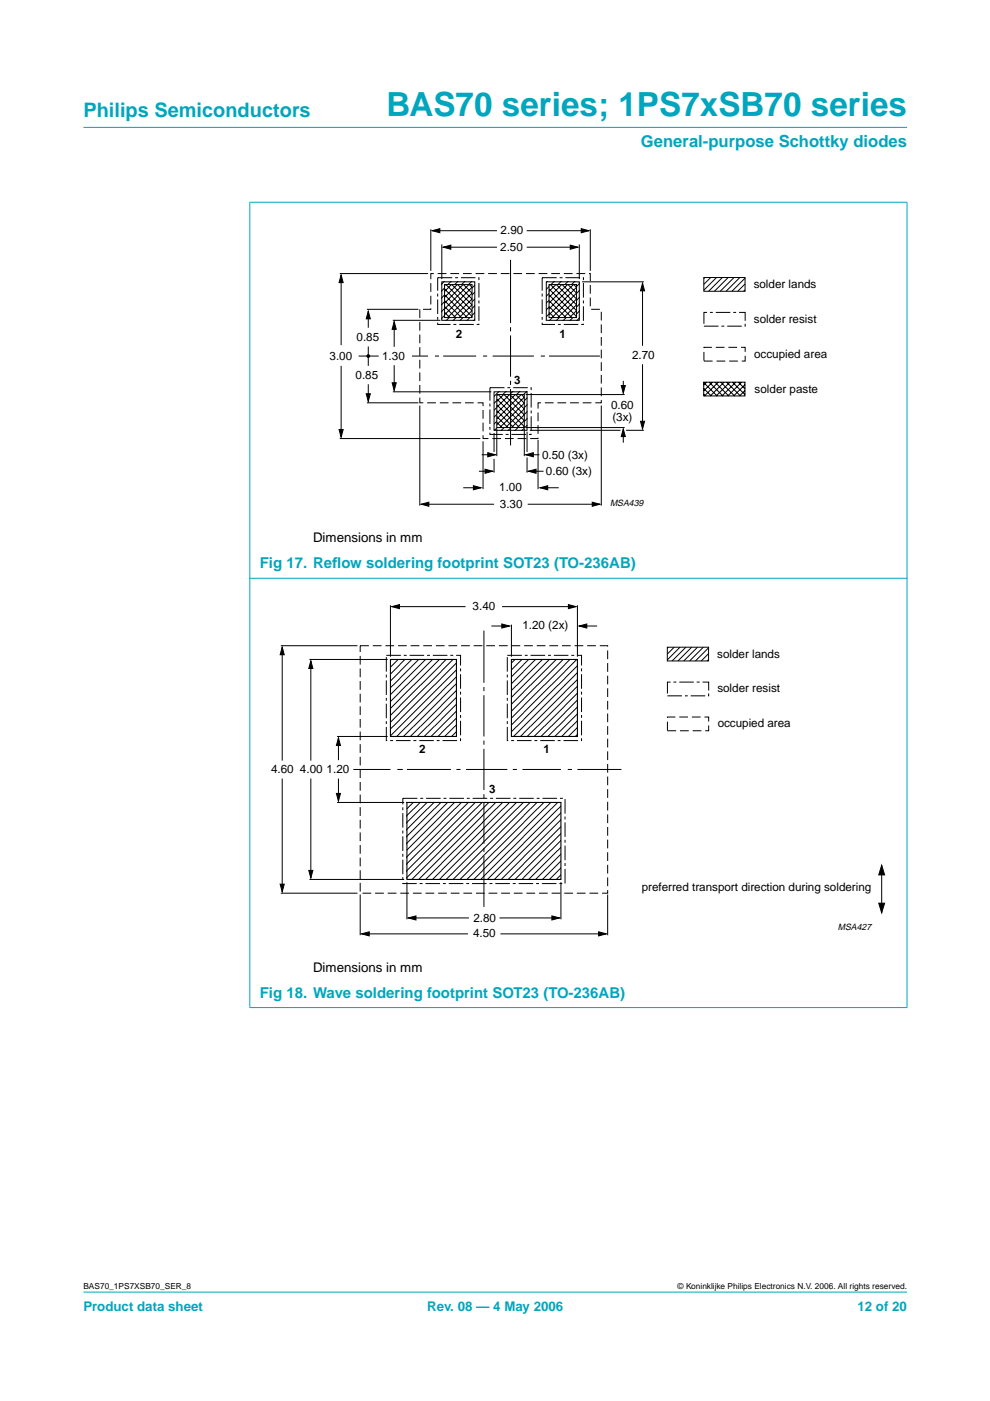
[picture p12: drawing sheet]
<svg xmlns="http://www.w3.org/2000/svg" width="210mm" height="297mm" viewBox="0 0 210 297" stroke-linecap="round" stroke-linejoin="round" font-family="sans-serif">
<g fill="#00a6bd" stroke="#00a6bd" stroke-width=".21">
<path d="M17.7 273.9h174.6z"/>
<path d="M17.7 27h174.6z"/>
<path d="M53 42.9v170.7z"/>
<path d="M192.3 42.9v170.7z"/>
<path d="M52.9 42.9h139.5z"/>
<path d="M52.9 122.6h139.5z"/>
<path d="M52.9 213.6h139.5z"/>
</g>
<g fill="none" stroke="#000" stroke-width=".21">
<path d="M72.3 58.3v14.9M93.7 51.8v7.4M94 52.4h11.4M108.2 55.1v13.4M111.7 52.4h10.8M122.8 51.8v7.4M123.4 59.8h13.1M72.3 77.6v15.1M76 75.5h4.3M77.8 65.6h10.9M78.1 66v3.5M83.3 67.9h10.1"/>
<path d="M83.6 68.2v5.3M83.6 77.4v5.4M94 75.5h7M102.4 75.5h.9M104.5 75.5h8.7M108.2 69.4v.8M108.2 71.1v8.8M114.7 75.5h.8M116.4 75.5h10.8M136.2 60v13.3M136.2 77.2v13.7M72 93h29.8"/>
<path d="M77.8 85.4h10.9M78.1 81.5v3.6M83.3 83.1h20.9M101.5 99.9h3M102.4 93.6v10.1M104.7 83.1h7v8.1h-7zM104.7 91.8v4M105.8 83l-1.1 1.1M107.2 83l-2.5 2.6M107.4 90.1l-1.1 1.2M108.2 80.7v.9M108.7 83l-4 4"/>
<path d="M110.2 83l-5.5 5.5M110.4 90.1l-1.2 1.2M111.5 90.7h20.9M111.5 83.7h20.9M111.6 83l-6.9 7M111.7 97v3.2M111.8 90.1l-1.1 1.2M111.8 87.3l-4.1 4M111.8 84.3l-7 7M111.8 85.8l-4.4 4.4M111.8 88.7l-1.4 1.5M112 99.9h3.2"/>
<path d="M114.1 93.3v10.4M132.2 80.7v2.7M132.2 90.9v3M98.2 103.4h3.8M114.5 103.4h4"/>
</g>
<g fill="#000" stroke="#000" stroke-width=".21">
<path d="M72.3 58.3l.5 1.6h-.9zM94 52.4l1.6-.4v.8zM120.9 52l1.6 .4-1.6 .4zM78.1 66l.4 1.6h-.9zM83.6 68.2l.4 1.6h-.9zM136.2 60l.5 1.7h-.9zM71.9 91.1h.9l-.5 1.6zM77.6 83.5h.9l-.4 1.6zM83.1 81.2h.9l-.4 1.6zM102.8 99.5l1.7 .4-1.7 .4zM132.2 90.9l.4 1.7h-.9zM131.7 81.7h.9l-.4 1.7z"/>
<path d="M135.8 89.3h.9l-.5 1.6zM100.4 103l1.6 .4-1.6 .5zM112 99.9l1.7-.4v.8zM114.5 103.4l1.6-.4v.9z"/>
</g>
<path d="M92.8 58.9h8.7v9.9h-8.7zM115 58.9h8.7v9.9h-8.7z" fill="none" stroke="#000" stroke-width=".21" stroke-dasharray="3.1 .6 .6 .6" stroke-linecap="butt"/>
<path d="M105.3 83.7h5.9v7h-5.9z" fill="#fff" stroke="#000" stroke-width=".21"/>
<path d="M103.9 82.2h8.7v9.9h-8.7z" fill="none" stroke="#000" stroke-width=".21" stroke-dasharray="3.1 .6 .6 .6" stroke-linecap="butt"/>
<path d="M91.3 58h33.9v7.6h2.3v19.8h-13.4v7.6h-11.7v-7.6h-13.4v-19.8h2.3z" fill="none" stroke="#000" stroke-width=".21" stroke-dasharray="1.9 .8" stroke-linecap="butt"/>
<g fill="none" stroke="#000" stroke-width=".21">
<path d="M115.8 59.8h7v8.1h-7zM116 59.7l-.2 .2M117.5 59.7l-1.7 1.7M118.9 59.7l-3.1 3.2M120.4 59.7l-4.2 4.2M121.8 59.7l-6 6M116.2 63.9l-.4 .4M119.1 63.9l-3.3 3.3M120.6 66.8l-1.2 1.2M120.6 62.5l-1.5 1.4M122.9 61.6l-6.4 6.4M122.9 60.1l-2.4 2.4"/>
<path d="M122.9 63l-5 5M122.9 67.4l-.6 .6M122.9 65.9l-2.1 2.1M122.9 64.5l-2.4 2.3M105.3 84.6l5.9 5.8-.3 .3M105.3 85.8l4.9 4.9M105.3 87.1l3.6 3.6M105.3 88.3l2.4 2.4M105.3 89.5l1.1 1.2M105.6 83.7l-.3 .2M105.6 83.7l5.6 5.5M106.8 83.7l-1.5 1.4"/>
<path d="M106.9 83.7l4.3 4.3-2.7 2.7M108 83.7l-2.7 2.6M108.1 83.7l3.1 3-4 4M109.3 83.7l-4 3.9M109.3 83.7l1.9 1.8M110.5 83.7l-5.2 5.1M110.6 83.7l.6 .5-5.9 5.9M111.2 85.5l-5.2 5.2M111.2 89.2l-1.5 1.5"/>
</g>
<path d="M116.4 60.3h5.8v7h-5.8z" fill="#fff" stroke="#000" stroke-width=".21"/>
<g fill="none" stroke="#000" stroke-width=".21">
<path d="M93.7 59.8h7v8.1h-7zM94.2 59.7l-.6 .5M95.6 59.7l-2 2M97 59.7l-2.7 2.8M98.5 59.7l-4.9 4.9M100 59.7l-6.4 6.4M94.3 66.8l-.7 .7M94.3 62.5l-.7 .7M97.2 63.9l-2.9 2.9M100.2 63.9l-4.1 4.1M100.7 60.4l-3.5 3.5M100.7 66.2l-1.7 1.8"/>
<path d="M100.7 64.8l-3.2 3.2M100.7 61.9l-6.1 6.1M100.7 67.7l-.2 .3M100.7 63.4l-.5 .5M116.4 61.3l5.8 5.8-.2 .2M116.4 62.5l4.8 4.8M116.4 63.7l3.6 3.6M116.4 65l2.4 2.3M116.4 66.2l1.1 1.1M116.6 60.3l-.2 .3M116.7 60.3l5.5 5.6M117.9 60.3l-1.5 1.5"/>
<path d="M117.9 60.3l4.3 4.3-2.7 2.7M119.1 60.3l-2.7 2.7M119.2 60.3l3 3.1-3.9 3.9M120.3 60.3l-3.9 4M120.4 60.3l1.8 1.9M121.6 60.3l-5.2 5.2M121.7 60.3l.5 .6-5.8 5.8M122.2 62.1l-5.1 5.2M122.2 65.9l-1.4 1.4"/>
</g>
<path d="M94.3 60.3h5.8v7h-5.8z" fill="#fff" stroke="#000" stroke-width=".21"/>
<g fill="none" stroke="#000" stroke-width=".21">
<path d="M72 58h18.8M91.3 48.6v8.8M91.6 48.9h13.8M111.7 48.9h13.2M125.2 48.6v8.8M149.2 58.8h8.8v3h-8.8zM149.4 58.8l-.2 .3M150.7 58.8l-1.5 1.5M151.9 58.8l-2.7 2.7M153.2 58.8l-3 3M154.4 58.8l-2.9 3M155.6 58.8l-2.9 3"/>
<path d="M156.9 58.8l-2.9 3M158 59l-2.8 2.8M78.1 73.5v4.1M87.3 75.5h3.5M92.2 75.5h.9M94.3 61.3l5.8 5.8-.3 .2M94.3 62.5l4.8 4.8M94.3 63.7l3.5 3.6M94.3 65l2.3 2.3M94.3 66.2l1.1 1.1M94.5 60.3l-.2 .3M94.6 60.3l5.5 5.6"/>
<path d="M95.7 60.3l-1.4 1.5M95.8 60.3l4.3 4.3-2.7 2.7M96.9 60.3l-2.6 2.7M97 60.3l3.1 3.1-4 3.9M98.2 60.3l-3.9 4M98.3 60.3l1.8 1.9M99.4 60.3l-5.1 5.2M99.5 60.3l.6 .6-5.8 5.8M100.1 62.1l-5.2 5.2M100.1 65.9l-1.5 1.4M158 61.4l-.3 .4M158 60.2l-1.6 1.6"/>
<path d="M89 86v21.2M102.1 96.4h2.9M104.7 97.3v2.9M105.3 90.9v5.8M108.2 82.5v11.9M111.2 90.9v5.8M111.5 96.4h2.9M111.7 91.5v4.3M112.3 91.2h19.3M127.5 86v21.2M132.7 91.2h3.8M149.2 81h8.7v2.9h-8.7z"/>
<path d="M149.2 81.1l2.8 2.8M149.2 82.4l1.6 1.5M149.2 83.6l.4 .3M149.8 81l-.6 .6M150.4 81l2.9 2.9M151 81l-1.8 1.9M151.6 81l2.9 2.9M152.3 81l-2.9 2.9M152.8 81l2.9 2.9M153.5 81l-2.9 2.9M154.1 81l2.9 2.9M154.8 81l-3 2.9"/>
<path d="M155.3 81l2.6 2.7M156 81l-2.9 2.9M156.5 81l1.4 1.4M157.2 81l-2.9 2.9M157.8 81l.1 .2M157.9 82.8l-1.1 1.1M157.9 81.6l-2.3 2.3M89.3 106.9h15.5M111.9 106.9h15.3M59.5 136.9h16.3M59.8 137.2v24.1M65.6 139.8h16.6"/>
<path d="M82.8 128.3v10.9M83 139.8l-.3 .2M83.1 128.6h15.6M84.5 139.8l-1.8 1.7M85.9 139.8l-1.1 1.1M87.4 139.8l-4.7 4.6M88.8 139.8l-4 4M90.3 139.8l-7.6 7.5M91.8 139.8l-9.1 9M93.2 139.8l-5.5 5.5M94.6 139.8l-11.9 11.9M96.1 139.8l-2.6 2.6"/>
<path d="M102.6 133.7v11.1M104.2 132.7h3.8M106.5 128.6h15.6M108.4 132.4v6.8M109.2 139.8l-.8 .8M110.7 139.8l-2.3 2.3M112.1 139.8l-1.1 1.1M113.6 139.8l-5.2 5.2M115.1 139.8l-4.1 4M116.5 139.8l-8.1 8.1M118 139.8l-9.6 9.6M119.5 139.8l-5.6 5.5"/>
<path d="M120.9 139.8l-1.1 1.1M122.3 139.8l-5.4 5.5M122.4 128.3v10.9M122.8 132.7h3.8M141.5 137.2h8.7v2.9h-8.7zM141.7 137.2l-.2 .2M142.9 137.2l-1.4 1.5M144.2 137.2l-2.7 2.7M145.4 137.2l-2.9 2.9M146.7 137.2l-3 2.9M147.9 137.2l-2.9 2.9M149.1 137.2l-2.9 2.9"/>
<path d="M150.2 139.8l-.3 .3M150.2 138.6l-1.5 1.5M150.2 137.4l-2.8 2.7M65.9 140.1v21.2M71.5 156.1h10.7M71.8 156.4v4.8M83.3 154l-.6 .6M83.3 145.2l-.6 .7M84.8 155.5l-.7 .7M84.8 148.2l-2.1 2.1M84.8 151.1l-2.1 2.1M84.8 152.6l-1.5 1.4"/>
<path d="M84.8 140.9l-2.1 2.1M84.8 143.8l-1.5 1.5M86.2 154l-1.4 1.5M87.7 154l-2.2 2.2M87.7 145.2l-2.9 3M90.6 145.2l-5.8 5.9M90.6 154l-2.2 2.2M92.1 145.2l-7.3 7.4M93.6 155.5l-.8 .7M93.6 145.2l-10.9 10.9M93.6 146.7l-7.4 7.3M93.6 142.4l-3 2.9"/>
<path d="M93.6 143.8l-1.5 1.5M93.6 148.2l-5.9 5.8M93.6 151.1l-3 2.9M95 145.2l-1.5 1.5M95 154l-1.5 1.5M96.4 145.2l-2.9 3M96.8 152.2l-1.8 1.8M96.8 153.7l-2.6 2.5M96.8 155.1l-1.1 1.1M96.8 140.5l-3.3 3.3M96.8 143.4l-1.8 1.9M96.8 150.7l-5.4 5.5"/>
<path d="M96.8 149.3l-6.9 6.9M96.8 147.8l-3.3 3.3M96.8 146.3l-9.8 9.9M96.8 144.9l-.4 .4M96.8 142l-3.3 3.3M102.6 145.6v.9M102.6 147.4v8.7M102.6 157v.9M102.6 158.8v8.7M109.6 154l-1.2 1.2M109.6 145.2l-1.2 1.2M111 155.5l-.7 .7"/>
<path d="M111 148.2l-2.6 2.6M111 151.1l-2.6 2.7M111 152.6l-1.4 1.4M111 140.9l-2.6 2.7M111 143.8l-1.4 1.5M112.5 154l-1.5 1.5M113.9 154l-2.2 2.2M113.9 145.2l-2.9 3M115.4 145.2l-7 7.1M116.9 154l-2.2 2.2M116.9 145.2l-5.9 5.9M118.3 145.2l-7.3 7.4"/>
<path d="M119.8 155.5l-.7 .7M119.8 151.1l-2.9 2.9M119.8 148.2l-5.9 5.8M119.8 143.8l-1.5 1.5M119.8 140.9l-4.4 4.4M121.2 154l-1.4 1.5M122.5 151.3l-4.9 4.9M122.5 149.8l-6.4 6.4M122.5 148.4l-2.7 2.7M122.5 145.4l-2.7 2.8M122.5 152.8l-1.3 1.2M122.5 154.2l-2 2"/>
<path d="M122.5 155.7l-.6 .5M122.5 141.1l-2.7 2.7M122.5 144l-10 10M122.5 146.9l-9.3 9.3M122.5 142.6l-13.7 13.6M59.8 165.1v24M65.9 165.1v21.1M71.5 170.1h14.2M71.8 165.1v4.7M74.9 163.1h7.9M84.2 163.1h1.2M86.3 163.1h9.3"/>
<path d="M87.7 170.1l-1.5 1.4M87.7 171.5l-1.5 1.4M89.1 170.1l-1.4 1.4M90.6 170.1l-4.4 4.3M90.6 171.5l-4.4 4.4M92.1 170.1l-1.5 1.4M93.5 170.1l-7.3 7.2M93.6 172.9l-7.4 7.4M93.6 175.9l-4.4 4.4M93.6 177.3l-3 3M95 170.1l-8.8 8.7M95 171.5l-1.5 1.4"/>
<path d="M96.4 170.1l-1.4 1.4M96.4 171.5l-10.2 10.2M96.8 163.1h.8M97.9 170.1l-1.5 1.4M97.9 171.5l-4.4 4.4M98.8 163.1h8.8M99.3 170.1l-1.4 1.4M99.4 171.5l-5.9 5.8M100.8 170.1l-1.4 1.4M102.3 170.1l-16.1 16M102.3 172.9l-7.3 7.4M102.3 175.9l-4.4 4.4"/>
<path d="M102.3 178.8l-1.5 1.5M102.6 168.4v.9M102.6 170.1v8.8M102.6 179.8v.8M103.7 170.1l-16.4 16.4M103.7 171.5l-1.4 1.4M105.2 170.1l-1.5 1.4M106.6 170.1l-16.4 16.4M106.7 171.5l-4.4 4.4M108.1 170.1l-1.4 1.4M108.7 163.1h.9M109.6 170.1l-16.5 16.4"/>
<path d="M109.6 171.5l-7.3 7.3M110.8 163.1h8.1M111 170.1l-1.4 1.4M111 174.4l-5.8 5.9M111 177.3l-2.9 3M112.4 170.1l-16.4 16.4M113.9 170.1l-16.4 16.4M113.9 171.5l-2.9 2.9M115.4 170.1l-1.5 1.4M116.8 170.1l-16.4 16.4M116.9 171.5l-5.9 5.8M118.3 170.1l-1.4 1.4"/>
<path d="M118.3 171.5l-15 15M119 172.3l-14.2 14.2M119 173.8l-6.5 6.5M119 176.7l-3.6 3.6M119 178.2l-2.1 2.1M119 179.6l-7 6.9M119 175.2l-5.1 5.1M119 170.9l-.7 .6M120.4 163.1h.9M122.4 163.1h9.4M59.5 189.4h16.3M65.6 186.5h20.1"/>
<path d="M76.4 189.7v8.6M76.7 198h22.5M86.3 187v7.9M86.6 194.6h12.8M89.2 180.2l-3 3M90.6 180.2l-4.4 4.4M93.6 181.7l-4.9 4.8M93.6 184.6l-1.9 1.9M95 180.2l-1.5 1.5M97.9 180.2l-4.4 4.4M100.8 180.2l-6.2 6.3M102.3 183.2l-3.4 3.3"/>
<path d="M102.3 186.1l-.4 .4M102.6 181.5v10.8M105.2 180.2l-2.9 3M105.9 194.6h12.7M106.1 198h22.4M108.1 180.2l-5.8 5.9M111 181.7l-4.8 4.8M111 184.6l-1.8 1.9M111 186.1l-.4 .4M112.5 180.2l-1.5 1.5M113.9 180.2l-6.2 6.3M115.4 180.2l-4.4 4.4"/>
<path d="M116.9 180.2l-5.9 5.9M118.9 187v7.9M119 181l-5.5 5.5M119 182.5l-4 4M119 184l-2.6 2.5M119 185.4l-1.1 1.1M128.8 189.7v8.6M186.9 183.4v10.1"/>
</g>
<g fill="#000" stroke="#000" stroke-width=".21">
<path d="M91.6 48.9l1.7-.4v.8zM123.2 48.5l1.7 .4-1.7 .4zM103.4 96l1.6 .4-1.6 .5zM111.5 96.4l1.6-.4v.9zM89.3 106.9l1.6-.4v.8zM125.6 106.5l1.6 .4-1.6 .4zM59.8 137.2l.5 1.6h-.9zM83.1 128.6l1.6-.4v.9zM106.4 132.3l1.6 .4-1.6 .5zM120.5 128.2l1.6 .4-1.6 .5zM122.8 132.7l1.6-.4v.9zM65.9 140.1l.4 1.6h-.8z"/>
<path d="M71.8 156.4l.4 1.7h-.9zM71.3 168.2h.9l-.4 1.6zM59.4 187.5h.9l-.5 1.6zM65.5 184.5h.8l-.4 1.7zM76.7 198l1.6-.4v.8zM86.6 194.6l1.6-.4v.9zM117 194.2l1.6 .4-1.6 .5zM126.9 197.6l1.6 .4-1.6 .4zM186.9 183.4l.7 2.1h-1.3zM186.3 191.5h1.3l-.7 2z"/>
<circle cx="78.1" cy="75.5" r=".29"/>
</g>
<path d="M149.2 66.2h8.8v3h-8.8zM81.9 138.9h15.7v18.1h-15.7zM107.6 138.9h15.7v18.1h-15.7zM141.5 144.6h8.8v2.9h-8.8zM85.4 169.3h34.4v18h-34.4z" fill="none" stroke="#000" stroke-width=".21" stroke-dasharray="3.1 .6 .6 .6" stroke-linecap="butt"/>
<path d="M149.2 73.6h8.8v3h-8.8zM76.4 136.9h52.4v52.5h-52.4zM141.5 152h8.8v2.9h-8.8z" fill="none" stroke="#000" stroke-width=".21" stroke-dasharray="1.9 .8" stroke-linecap="butt"/>
<path d="M82.8 139.8h14v16.3h-14zM108.4 139.8h14v16.3h-14zM86.3 170.1h32.6v16.4h-32.6z" fill="none" stroke="#000" stroke-width=".23"/>
<text font-size="7.1" fill="#00a6bd" x="81.9" y="24.7">BAS70 series; 1PS7xSB70 series</text>
<text font-size="4.2" fill="#00a6bd" x="17.7" y="24.9">Philips Semiconductors</text>
<text font-size="3.5" fill="#00a6bd" x="135.9" y="31.1">General-purpose Schottky diodes</text>
<g font-size="3.2" fill="#00a6bd">
<text x="55.1" y="120.5">Fig 17. Ref</text>
<text x="70.4" y="120.5">low soldering footprint SOT23 (TO-236AB)</text>
<text x="55.1" y="211.5">Fig 18. Wave soldering footprint SOT23 (TO-236AB)</text>
</g>
<g font-size="2.8">
<text x="66.4" y="115">Dimensions in mm</text>
<text x="66.4" y="206">Dimensions in mm</text>
</g>
<g font-size="2.8" fill="#00a6bd">
<text x="17.7" y="278">Product data sheet</text>
<text x="90.6" y="278">Rev. 08 — 4 May 2006</text>
<text x="181.8" y="278">12 of 20</text>
</g>
<g font-size="2.5">
<text x="106.1" y="53.2">2.50</text>
<text x="106.2" y="49.7">2.90</text>
<text x="159.8" y="61.1">solder lands</text>
<text x="96.7" y="71.6">2</text>
<text x="118.6" y="71.6">1</text>
<text x="159.8" y="68.4">solder resist</text>
<text x="69.9" y="76.3">3.00</text>
<text x="75.6" y="72.3">0.85</text>
<text x="81" y="76.2">1.30</text>
<text x="134" y="76.2">2.70</text>
<text x="159.9" y="75.8">occupied area</text>
<text x="75.4" y="80.4">0.85</text>
<text x="109" y="81.4">3</text>
<text x="160" y="83.2">solder paste</text>
<text x="129.6" y="86.6">0.60</text>
<text x="129.8" y="89.3">(3x)</text>
<text x="114.9" y="97.3">0.50 (3x)</text>
<text x="115.8" y="100.7">0.60 (3x)</text>
<text x="105.9" y="104.2">1.00</text>
<text x="106" y="107.7">3.30</text>
<text x="100.2" y="129.4">3.40</text>
<text x="110.8" y="133.4">1.20 (2x)</text>
<text x="152.1" y="139.5">solder lands</text>
<text x="152.1" y="146.8">solder resist</text>
<text x="152.2" y="154.2">occupied area</text>
<text x="88.9" y="159.7">2</text>
<text x="115.2" y="159.7">1</text>
<text x="57.5" y="163.9">4.60</text>
<text x="63.6" y="164">4.00</text>
<text x="69.3" y="163.9">1.20</text>
<text x="103.7" y="168.1">3</text>
<text x="136.1" y="189">preferred transport direction during soldering</text>
<text x="100.4" y="195.5">2.80</text>
<text x="100.3" y="198.7">4.50</text>
</g>
<g font-size="1.9">
<text x="129.3" y="107.4">MSA439</text>
<text x="177.6" y="197.2">MSA427</text>
</g>
<g font-size="1.8">
<text x="17.7" y="273.4">BAS70_1PS7XSB70_SER_8</text>
<text x="143.7" y="273.4">© Koninklijke Philips Electronics N.V. 2006. All rights reserved.</text>
</g>
</svg>
